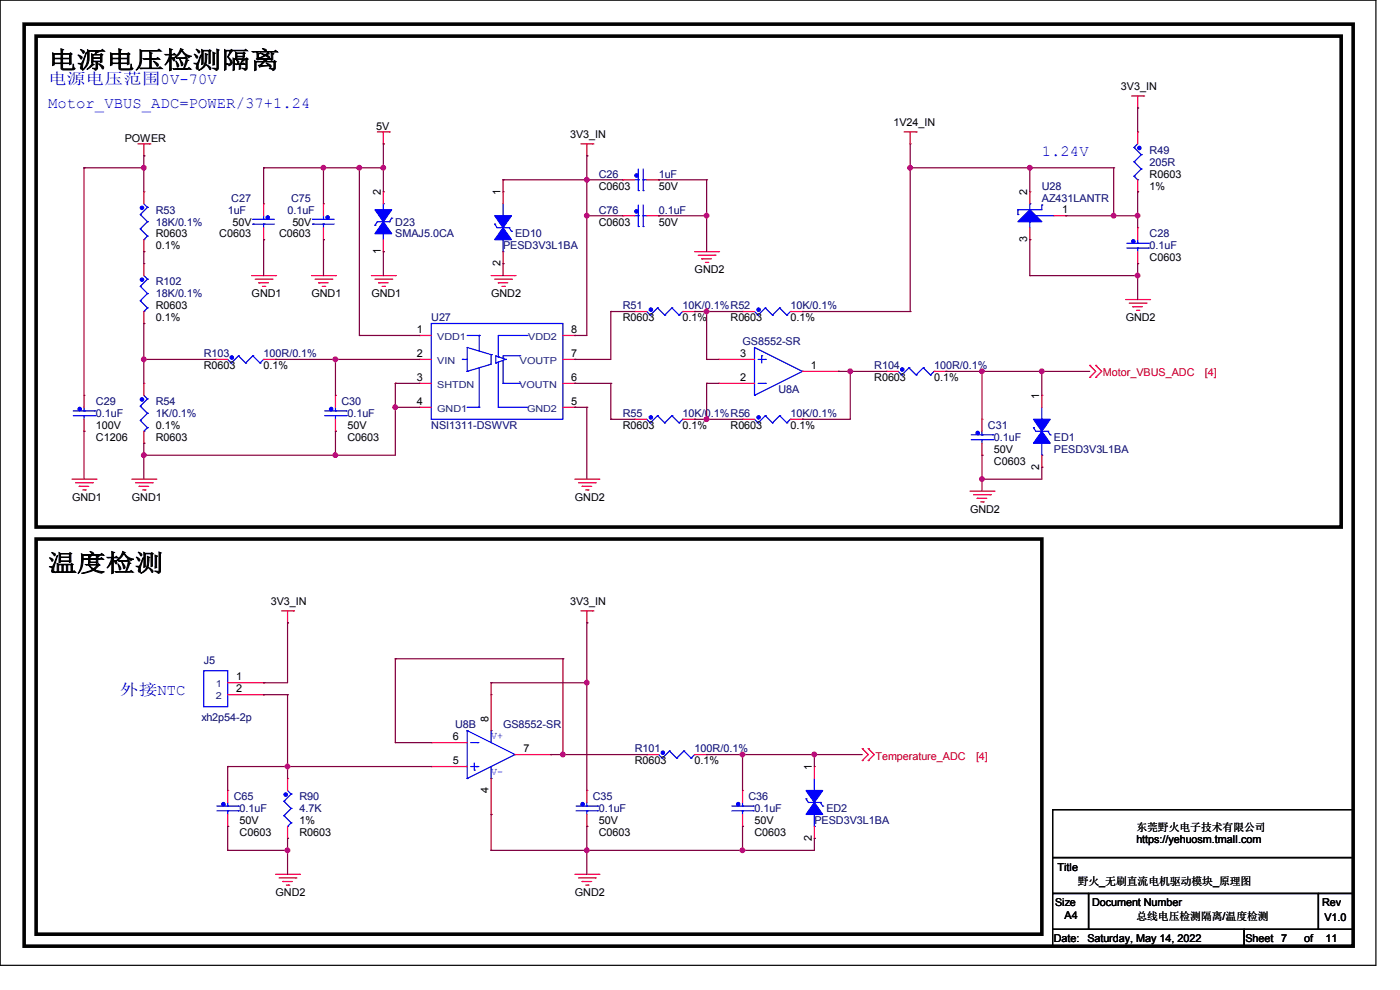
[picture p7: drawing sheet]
<svg xmlns="http://www.w3.org/2000/svg" width="297mm" height="210mm" viewBox="0 0 297 210" stroke-linecap="round" stroke-linejoin="round" font-family="sans-serif">
<path d="M0 0h291.9v204.8h-291.9zM223.3 171.7h63.8v10.2h-63.8zM223.3 181.9h63.8v7.6h-63.8zM223.3 189.5h7.6v7.6h-7.6zM223.3 197.1h40.6v3.6h-40.6zM230.9 189.5h48.8v7.6h-48.8zM263.9 197.1h23.2v3.6h-23.2zM279.7 189.5h7.4v7.6h-7.4z" fill="none" stroke="#000" stroke-width=".25"/>
<path d="M5.1 5.1h282v195.6h-282zM7.7 7.7h276.8v104.1h-276.8zM7.7 114.3h213.3v83.9h-213.3z" fill="none" stroke="#000" stroke-width=".76"/>
<g fill="none" stroke="#f00" stroke-width=".25">
<path d="M29.3 30.5h2.5M30.5 33.1h.1M30.5 30.5v2.6M31.8 30.5h.1M80.1 28h2.5M81.3 30.5h.1M81.3 28v2.5M82.6 28h.1M123.2 30.5h2.6M124.5 33.1h.1M124.5 30.5v2.6M125.8 30.5h.1"/>
<path d="M191.8 28h2.6M193.1 30.5h.1M193.1 28v2.5M194.4 28h.1M240.1 20.4h2.5M241.3 22.9h.1M241.3 20.4v2.5M242.6 20.4h.1M53.4 58.5h5.1M54.1 59.2h3.6M54.9 60h.1M54.9 60h2"/>
<path d="M57.7 59.2h.1M58.5 58.5h.1M66.1 58.5h5.1M66.8 59.2h3.6M67.6 60h.1M67.6 60h2M70.4 59.2h.1M71.2 58.5h.1M78.8 58.5h5.1M79.5 59.2h3.6M80.3 60h.1M80.3 60h2"/>
<path d="M83.1 59.2h.1M83.9 58.5h.1M104.2 58.5h5.1M104.9 59.2h3.6M105.7 60h.1M105.7 60h2M108.5 59.2h.1M109.3 58.5h.1M147.4 53.4h5M148.1 54.1h3.6M148.9 54.9h.1M148.9 54.9h2"/>
<path d="M149.6 55.7h.6M150.2 55.7h.1M151.7 54.1h.1M152.4 53.4h.1M55.7 60.7h.5M56.2 60.7h.1M68.4 60.7h.5M68.9 60.7h.1M81.1 60.7h.5M81.6 60.7h.1M88.9 71.2h.1M88.9 76.2h.1"/>
<path d="M88.9 71.2h2.6M88.9 76.2h2.6M106.5 60.7h.5M107 60.7h.1M119.4 71.2h2.6M119.4 76.2h2.6M122 76.2h.1M122 71.2h.1M231.2 77.5h.1M231.2 77.5l1.3 1.3-1.3 1.3M232.5 77.5h.1M232.5 77.5l1.2 1.3-1.2 1.3"/>
<path d="M238.8 63.5h5.1M239.6 64.3h3.5M240.3 65.1h.1M240.3 65.1h2.1M241.1 65.8h.5M241.6 65.8h.1M243.1 64.3h.1M243.9 63.5h.1M88.9 81.3h.1M88.9 86.4h.1M88.9 81.3h2.6M88.9 86.4h2.6"/>
<path d="M119.4 81.3h2.6M119.4 86.4h2.6M122 86.4h.1M122 81.3h.1M231.2 80.1h.1M232.5 80.1h.1M15.3 101.6h5.1M16 102.4h3.6M16.8 103.2h.1M16.8 103.2h2M17.6 103.9h.5M18.1 103.9h.1"/>
<path d="M19.6 102.4h.1M20.4 101.6h.1M28 101.6h5.1M28.7 102.4h3.6M29.5 103.2h.1M29.5 103.2h2M30.3 103.9h.5M30.8 103.9h.1M32.3 102.4h.1M33.1 101.6h.1M122 101.6h5M122.7 102.4h3.6"/>
<path d="M123.5 103.2h.1M123.5 103.2h2M124.2 103.9h.6M124.8 103.9h.1M126.3 102.4h.1M127 101.6h.1M205.8 104.2h5.1M206.5 104.9h3.6M207.3 105.7h.1M207.3 105.7h2M208.1 106.5h.5M208.6 106.5h.1"/>
<path d="M210.1 104.9h.1M210.9 104.2h.1M59.7 129.6h2.6M61 132.1h.1M61 129.6v2.5M62.3 129.6h.1M123.2 129.6h2.6M124.5 132.1h.1M124.5 129.6v2.5M125.8 129.6h.1M182.9 158.8h.1M182.9 158.8l1.3 1.3-1.3 1.2"/>
<path d="M184.2 158.8h.1M184.2 158.8l1.3 1.3-1.3 1.2M182.9 161.3h.1M184.2 161.3h.1M58.5 185.5h5M59.2 186.2h3.6M60 187h.1M60 187h2M60.7 187.7h.6M61.3 187.7h.1M62.8 186.2h.1M63.5 185.5h.1"/>
<path d="M122 185.5h5M122.7 186.2h3.6M123.5 187h.1M123.5 187h2M124.2 187.7h.6M124.8 187.7h.1M126.3 186.2h.1M127 185.5h.1"/>
</g>
<g fill="none" stroke="#00f" stroke-width=".25">
<path d="M91.5 68.6h27.9v20.3h-27.9zM98.1 76.2h.1M98.1 76.2h1M99.1 78.8h.1M99.1 71.2h2.5M101.6 71.2h.1M101.6 71.2v3.3M101.6 78v8.4M104.2 75.2h.1M104.2 75.2l-5.1-1.5v5.1M104.2 75.2v2.1l-5.1 1.5M105.2 77h.1"/>
<path d="M105.7 75.7h.1M105.7 76.8v9.6M106.7 76h.1M106.7 76.5v4.8M107.2 76.2h.1M107.2 76.2l-2-.7v1.5M107.2 76.2l-2 .8M110.3 75.5h.1M110.3 75.5h-3.6v.5M111.8 71.2h.1M111.8 71.2h-6.1v4.5M99.1 86.4h.1"/>
<path d="M99.1 86.4h2.5M101.6 86.4h.1M105.7 86.4h.1M105.7 86.4h6.1M106.7 81.3h.1M106.7 81.3h3.6M110.3 81.3h.1M111.8 86.4h.1M46 172h4.6M46 171h4.6M48.3 172h.1M48.3 172v.8"/>
<path d="M50.6 172h.1M50.6 171h.1"/>
</g>
<circle cx="47.4" cy="170.6" r=".36" fill="#00f"/>
<g fill="none" stroke="#00f" stroke-width=".25">
<path d="M48.3 171h.1M48.3 170.2v.8M171.5 170.2h2.5M172.8 167.7h.1M172.8 175.3h.1M172.8 165.1v2.6M172.8 172.8v2.5M174 170.2h.1"/>
<circle cx="47.4" cy="170.6" r=".36"/>
</g>
<path d="M48.3 167.7h.1M48.3 175.3h.1M48.3 167.7v2.5M48.3 172.8v2.5" fill="none" stroke="#f00" stroke-width=".25"/>
<path d="M171 167.7h3.5l-1.7 2.5z" fill-rule="evenodd" fill="#00f"/>
<path d="M171 167.7h3.5l-1.7 2.5zM171 169.5h.1M171 169.5l.5 .7M174 170.2l.5 .8M174.5 171h.1" fill="none" stroke="#00f" stroke-width=".25"/>
<path d="M172.8 170.2l1.7 2.6h-3.5z" fill-rule="evenodd" fill="#00f"/>
<g fill="none" stroke="#00f" stroke-width=".25">
<path d="M15.5 88.2h4.6M15.5 87.2h4.6M17.8 88.2h.1M17.8 88.2v.7M20.1 88.2h.1M20.1 87.2h.1M99.1 155h.1M99.1 155v10.1M99.1 155l10.2 5.1M99.9 157.5h1.5M101.4 157.5h.1M104.2 155h.1"/>
<path d="M104.2 155v2.5M99.1 165.1h.1M99.9 162.6h1.5M100.6 163.4h.1M100.6 161.8v1.6M101.1 162.6h.1M101.4 162.6h.1M104.2 165.1h.1M104.2 162.6v2.5M109.3 160.1h.1M109.3 160.1l-10.2 5M172.8 170.2l1.7 2.6h-3.5z"/>
</g>
<g fill="none" stroke="#f00" stroke-width=".25">
<path d="M91.5 157.5h.1M91.5 157.5h7.6M104.2 147.4h.1M104.2 147.4v7.6M91.5 162.6h.1M91.5 162.6h7.6M104.2 172.8h.1M104.2 165.1v7.7M109.3 160.1h7.6M116.9 160.1h.1M172.8 162.6h.1M172.8 177.8h.1"/>
<path d="M172.8 162.6v2.5M172.8 175.3v2.5"/>
</g>
<circle cx="16.9" cy="86.8" r=".36" fill="#00f"/>
<g fill="none" stroke="#00f" stroke-width=".25">
<path d="M17.8 87.2h.1M17.8 86.4v.8M142 159.3h.1M142 159.3l-1.5 1.5M142 159.3l1.6 1.5M145.1 159.3h.1M145.1 159.3l-1.5 1.5M145.1 159.3l1.5 1.5M139.7 160.1l.8 .7M140.5 160.8h.1M143.6 160.8h.1M146.6 160.8h.1"/>
<path d="M147.4 160.1h.1M147.4 160.1l-.8 .7"/>
<circle cx="16.9" cy="86.8" r=".36"/>
</g>
<path d="M17.8 83.9h.1M17.8 91.5h.1M17.8 83.9v2.5M17.8 88.9v2.6" fill="none" stroke="#f00" stroke-width=".25"/>
<circle cx="140.6" cy="159.7" r=".36" fill="#00f"/>
<g fill="none" stroke="#00f" stroke-width=".25">
<path d="M137.2 88.9l.8 .8M138 89.7h.1M139.5 88.2h.1M139.5 88.2l-1.5 1.5M139.5 88.2l1.5 1.5M141 89.7h.1M142.5 88.2h.1M142.5 88.2l-1.5 1.5M142.5 88.2l1.6 1.5M144.1 89.7h.1M144.8 88.9h.1M144.8 88.9l-.7 .8"/>
<circle cx="140.6" cy="159.7" r=".36"/>
</g>
<path d="M137.2 160.1h.1M137.2 160.1h2.5M147.4 160.1h2.5M149.9 160.1h.1" fill="none" stroke="#f00" stroke-width=".25"/>
<circle cx="138.1" cy="88.5" r=".36" fill="#00f"/>
<g fill="none" stroke="#00f" stroke-width=".25">
<path d="M160.1 66.1l.7 .7M160.8 66.8h.1M162.3 65.3h.1M162.3 65.3l-1.5 1.5M162.3 65.3l1.6 1.5M163.9 66.8h.1M165.4 65.3h.1M165.4 65.3l-1.5 1.5M165.4 65.3l1.5 1.5M166.9 66.8h.1M167.7 66.1h.1M167.7 66.1l-.8 .7"/>
<circle cx="138.1" cy="88.5" r=".36"/>
</g>
<path d="M134.7 88.9h.1M134.7 88.9h2.5M144.8 88.9h2.6M147.4 88.9h.1" fill="none" stroke="#f00" stroke-width=".25"/>
<circle cx="160.9" cy="65.7" r=".36" fill="#00f"/>
<g fill="none" stroke="#00f" stroke-width=".25">
<path d="M240.6 31.3h.1M240.6 34.3h.1M240.6 37.4h.1M240.6 31.3l1.5 1.5M240.6 34.3l1.5 1.6M240.6 37.4l.7 .7M241.3 38.1h.1M241.3 30.5l-.7 .8M242.1 32.8h.1M242.1 35.9h.1M242.1 32.8l-1.5 1.5M242.1 35.9l-1.5 1.5"/>
<circle cx="160.9" cy="65.7" r=".36"/>
</g>
<path d="M157.5 66.1h.1M157.5 66.1h2.6M167.7 66.1h2.5M170.2 66.1h.1" fill="none" stroke="#f00" stroke-width=".25"/>
<circle cx="241.7" cy="31.4" r=".36" fill="#00f"/>
<g fill="none" stroke="#00f" stroke-width=".25">
<path d="M68.9 88.2h4.5M68.9 87.2h4.5M71.2 88.2h.1M71.2 88.2v.7M73.4 88.2h.1M73.4 87.2h.1"/>
<circle cx="241.7" cy="31.4" r=".36"/>
</g>
<path d="M241.3 28h.1M241.3 28v2.5M241.3 38.1v2.6M241.3 40.7h.1" fill="none" stroke="#f00" stroke-width=".25"/>
<circle cx="70.3" cy="86.8" r=".36" fill="#00f"/>
<g fill="none" stroke="#00f" stroke-width=".25">
<path d="M135.4 35.9v4.5M136.4 38.1h.1M136.4 35.9v4.5M136.4 38.1h.8M135.4 40.4h.1M136.4 40.4h.1M71.2 87.2h.1M71.2 86.4v.8"/>
<circle cx="70.3" cy="86.8" r=".36"/>
</g>
<path d="M71.2 83.9h.1M71.2 91.5h.1M71.2 83.9v2.5M71.2 88.9v2.6" fill="none" stroke="#f00" stroke-width=".25"/>
<circle cx="135" cy="37.2" r=".36" fill="#00f"/>
<g fill="none" stroke="#00f" stroke-width=".25">
<path d="M134.7 38.1h.7M135.4 38.1h.1M53.6 47.5h.1M53.6 46.5h.1M53.6 47.5h4.6M53.6 46.5h4.6M55.9 47.5h.1M55.9 47.5v.8"/>
<circle cx="135" cy="37.2" r=".36"/>
</g>
<path d="M132.1 38.1h.1M132.1 38.1h2.6M137.2 38.1h2.5M139.7 38.1h.1" fill="none" stroke="#f00" stroke-width=".25"/>
<circle cx="56.8" cy="46.1" r=".36" fill="#00f"/>
<g fill="none" stroke="#00f" stroke-width=".25">
<path d="M55.9 46.5h.1M55.9 45.8v.7M80.1 47h2.5M81.3 43.2h.1M81.3 43.2v1.3M82.6 47h.1"/>
<circle cx="56.8" cy="46.1" r=".36"/>
</g>
<path d="M55.9 43.2h.1M55.9 50.8h.1M55.9 43.2v2.6M55.9 48.3v2.5" fill="none" stroke="#f00" stroke-width=".25"/>
<path d="M81.3 47l1.8 2.6h-3.6z" fill-rule="evenodd" fill="#00f"/>
<path d="M79.5 47.8h.1M80.1 47l-.6 .8M81.3 47l1.8 2.6h-3.6zM83.1 46.3h.1M83.1 46.3l-.5 .7" fill="none" stroke="#00f" stroke-width=".25"/>
<path d="M79.5 44.5h3.6l-1.8 2.5z" fill-rule="evenodd" fill="#00f"/>
<g fill="none" stroke="#00f" stroke-width=".25">
<path d="M79.5 44.5h3.6l-1.8 2.5zM81.3 49.6h.1M81.3 49.6v1.2M160.1 88.9l.7 .8M160.8 89.7h.1M162.3 88.2h.1M162.3 88.2l-1.5 1.5M162.3 88.2l1.6 1.5M163.9 89.7h.1M165.4 88.2h.1M165.4 88.2l-1.5 1.5M165.4 88.2l1.5 1.5"/>
<path d="M166.9 89.7h.1M167.7 88.9h.1M167.7 88.9l-.8 .8"/>
</g>
<path d="M81.3 53.4h.1M81.3 40.7h.1M81.3 40.7v2.5M81.3 50.8v2.6" fill="none" stroke="#f00" stroke-width=".25"/>
<circle cx="160.9" cy="88.5" r=".36" fill="#00f"/>
<g fill="none" stroke="#00f" stroke-width=".25">
<path d="M190.5 78.8l.8 .7M191.3 79.5h.1M192.8 78h.1M192.8 78l-1.5 1.5M192.8 78l1.6 1.5M194.4 79.5h.1M195.9 78h.1M195.9 78l-1.5 1.5M195.9 78l1.5 1.5M197.4 79.5h.1M198.2 78.8h.1M198.2 78.8l-.8 .7"/>
<circle cx="160.9" cy="88.5" r=".36"/>
</g>
<path d="M157.5 88.9h.1M157.5 88.9h2.6M167.7 88.9h2.5M170.2 88.9h.1" fill="none" stroke="#f00" stroke-width=".25"/>
<circle cx="191.4" cy="78.4" r=".36" fill="#00f"/>
<g fill="none" stroke="#00f" stroke-width=".25">
<path d="M29.8 45.5h.1M29.8 48.6h.1M29.8 45.5l1.5 1.5M29.8 48.6l1.5 1.5M30.5 50.8h.1M30.5 43.2l.8 .8M31.3 44h.1M31.3 47h.1M31.3 50.1h.1M31.3 44l-1.5 1.5M31.3 47l-1.5 1.6M31.3 50.1l-.8 .7"/>
<circle cx="191.4" cy="78.4" r=".36"/>
</g>
<path d="M188 78.8h.1M188 78.8h2.5M198.2 78.8h2.5M200.7 78.8h.1" fill="none" stroke="#f00" stroke-width=".25"/>
<circle cx="30.1" cy="44.1" r=".36" fill="#00f"/>
<g fill="none" stroke="#00f" stroke-width=".25">
<path d="M122.2 172h4.6M122.2 171h4.6M124.5 172h.1M124.5 172v.8M126.8 172h.1M126.8 171h.1"/>
<circle cx="30.1" cy="44.1" r=".36"/>
</g>
<path d="M30.5 40.7h.1M30.5 53.4h.1M30.5 40.7v2.5M30.5 50.8v2.6" fill="none" stroke="#f00" stroke-width=".25"/>
<circle cx="123.6" cy="170.6" r=".36" fill="#00f"/>
<g fill="none" stroke="#00f" stroke-width=".25">
<path d="M60.2 170h.1M60.2 173h.1M60.2 170l1.6 1.5M60.2 173l1.6 1.5M61 175.3h.1M61 167.7l.8 .7M61.8 168.4h.1M61.8 171.5h.1M61.8 174.5h.1M61.8 168.4l-1.6 1.6M61.8 171.5l-1.6 1.5M61.8 174.5l-.8 .8"/>
<path d="M124.5 171h.1M124.5 170.2v.8"/>
<circle cx="123.6" cy="170.6" r=".36"/>
</g>
<path d="M124.5 167.7h.1M124.5 175.3h.1M124.5 167.7v2.5M124.5 172.8v2.5" fill="none" stroke="#f00" stroke-width=".25"/>
<circle cx="60.6" cy="168.6" r=".36" fill="#00f"/>
<g fill="none" stroke="#00f" stroke-width=".25">
<path d="M105.5 48.3h2.5M106.7 45.8h.1M106.7 53.4h.1M106.7 43.2v2.6M106.7 50.8v2.6M108 48.3h.1"/>
<circle cx="60.6" cy="168.6" r=".36"/>
</g>
<path d="M61 165.1h.1M61 177.8h.1M61 165.1v2.6M61 175.3v2.5" fill="none" stroke="#f00" stroke-width=".25"/>
<path d="M104.9 45.8h3.6l-1.8 2.5z" fill-rule="evenodd" fill="#00f"/>
<path d="M104.9 45.8h3.6l-1.8 2.5zM104.9 47.5h.1M104.9 47.5l.6 .8M108 48.3l.5 .8M108.5 49.1h.1" fill="none" stroke="#00f" stroke-width=".25"/>
<path d="M106.7 48.3l1.8 2.5h-3.6z" fill-rule="evenodd" fill="#00f"/>
<g fill="none" stroke="#00f" stroke-width=".25">
<path d="M106.7 48.3l1.8 2.5h-3.6zM48.3 76.2l.8 .8M49.1 77h.1M50.6 75.5h.1M50.6 75.5l-1.5 1.5M50.6 75.5l1.5 1.5M52.1 77h.1M53.6 75.5h.1M53.6 75.5l-1.5 1.5M53.6 75.5l1.6 1.5M55.2 77h.1M55.9 76.2h.1"/>
<path d="M55.9 76.2l-.7 .8"/>
</g>
<path d="M106.7 40.7h.1M106.7 55.9h.1M106.7 40.7v2.5M106.7 53.4v2.5" fill="none" stroke="#f00" stroke-width=".25"/>
<circle cx="49.2" cy="75.8" r=".36" fill="#00f"/>
<g fill="none" stroke="#00f" stroke-width=".25">
<path d="M239.1 52.6h4.5M239.1 51.6h4.5M241.3 52.6h.1M241.3 52.6v.8M243.6 52.6h.1M243.6 51.6h.1M160.8 76.2h1.5M161.6 75.5h.1M161.6 75.5v1.5M162.3 76.2h.1M170.2 78.8h.1M170.2 78.8l-10.1 5.1"/>
<path d="M170.2 78.8l-10.1-5.1v10.2M160.1 83.9h.1M160.8 81.3h1.5M162.3 81.3h.1"/>
<circle cx="49.2" cy="75.8" r=".36"/>
</g>
<path d="M45.8 76.2h.1M45.8 76.2h2.5M55.9 76.2h2.6M58.5 76.2h.1M152.4 76.2h.1M152.4 76.2h7.7M170.2 78.8h7.6M177.8 78.8h.1M152.4 81.3h.1M152.4 81.3h7.7" fill="none" stroke="#f00" stroke-width=".25"/>
<circle cx="240.4" cy="51.2" r=".36" fill="#00f"/>
<g fill="none" stroke="#00f" stroke-width=".25">
<path d="M241.3 51.6h.1M241.3 50.8v.8"/>
<circle cx="240.4" cy="51.2" r=".36"/>
</g>
<path d="M241.3 48.3h.1M241.3 55.9h.1M241.3 48.3v2.5M241.3 53.4v2.5" fill="none" stroke="#f00" stroke-width=".25"/>
<path d="M215.9 47l2.6-2.5 2.5 2.5z" fill="#00f"/>
<g fill="none" stroke="#00f" stroke-width=".25">
<path d="M66.3 47.5h.1M66.3 46.5h.1M66.3 47.5h4.6M66.3 46.5h4.6M68.6 47.5h.1M68.6 47.5v.8M215.9 47l2.6-2.5 2.5 2.5zM215.9 44.5h.1M215.9 45.5h.1M215.9 44.5v1M218.5 47h.1M218.5 43.2h.1"/>
<path d="M218.5 43.2v1.3M218.5 47v1.3M219.8 45.8h.1M219.8 45.8h3.8M221 43.5h.1M221 43.5v1h-5.1M43.2 142.3h5.1v7.6h-5.1z"/>
</g>
<path d="M218.5 40.7h.1M218.5 50.8h.1M218.5 40.7v2.5M218.5 48.3v2.5M223.6 45.8h2.5M226.1 45.8h.1M48.3 144.8h7.6M48.3 147.4h7.6M55.9 144.8h.1M55.9 147.4h.1" fill="none" stroke="#f00" stroke-width=".25"/>
<circle cx="69.5" cy="46.1" r=".36" fill="#00f"/>
<g fill="none" stroke="#00f" stroke-width=".25">
<path d="M68.6 46.5h.1M68.6 45.8v.7M29.8 86.1h.1M29.8 89.2h.1M29.8 86.1l1.5 1.6M29.8 89.2l1.5 1.5M30.5 91.5h.1M30.5 83.9l.8 .7M31.3 84.6h.1M31.3 87.7h.1M31.3 90.7h.1M31.3 84.6l-1.5 1.5"/>
<path d="M31.3 87.7l-1.5 1.5M31.3 90.7l-.8 .8"/>
<circle cx="69.5" cy="46.1" r=".36"/>
</g>
<path d="M68.6 43.2h.1M68.6 50.8h.1M68.6 43.2v2.6M68.6 48.3v2.5" fill="none" stroke="#f00" stroke-width=".25"/>
<circle cx="30.1" cy="84.7" r=".36" fill="#00f"/>
<g fill="none" stroke="#00f" stroke-width=".25">
<path d="M135.4 48h.1M135.4 43.5v4.5M136.4 48h.1M136.4 45.8h.1M136.4 43.5v4.5M136.4 45.8h.8"/>
<circle cx="30.1" cy="84.7" r=".36"/>
</g>
<path d="M30.5 81.3h.1M30.5 94h.1M30.5 81.3v2.6M30.5 91.5v2.5" fill="none" stroke="#f00" stroke-width=".25"/>
<circle cx="135" cy="44.9" r=".36" fill="#00f"/>
<g fill="none" stroke="#00f" stroke-width=".25">
<path d="M134.7 45.8h.7M135.4 45.8h.1M219.8 91.5h2.5M221 88.9h.1M221 96.6h.1M221 86.4v2.5M221 94v2.6M222.3 91.5h.1"/>
<circle cx="135" cy="44.9" r=".36"/>
</g>
<path d="M132.1 45.8h.1M132.1 45.8h2.6M137.2 45.8h2.5M139.7 45.8h.1" fill="none" stroke="#f00" stroke-width=".25"/>
<path d="M219.2 88.9h3.6l-1.8 2.6z" fill-rule="evenodd" fill="#00f"/>
<path d="M219.2 88.9h3.6l-1.8 2.6zM219.2 90.7h.1M219.2 90.7l.6 .8M222.3 91.5l.5 .7M222.8 92.2h.1" fill="none" stroke="#00f" stroke-width=".25"/>
<path d="M221 91.5l1.8 2.5h-3.6z" fill-rule="evenodd" fill="#00f"/>
<g fill="none" stroke="#00f" stroke-width=".25">
<path d="M30.5 58.5l.8 .7M31.3 59.2h.1M31.3 59.2l-1.5 1.5M29.8 60.7h.1M29.8 63.8h.1M29.8 60.7l1.5 1.6M29.8 63.8l1.5 1.5M30.5 66.1h.1M31.3 62.3h.1M31.3 65.3h.1M31.3 62.3l-1.5 1.5M31.3 65.3l-.8 .8"/>
<path d="M221 91.5l1.8 2.5h-3.6z"/>
</g>
<path d="M221 83.9h.1M221 99.1h.1M221 83.9v2.5M221 96.6v2.5" fill="none" stroke="#f00" stroke-width=".25"/>
<circle cx="30.1" cy="59.3" r=".36" fill="#00f"/>
<g fill="none" stroke="#00f" stroke-width=".25">
<path d="M137.2 66.1l.8 .7M138 66.8h.1M139.5 65.3h.1M139.5 65.3l-1.5 1.5M139.5 65.3l1.5 1.5M141 66.8h.1M142.5 65.3h.1M142.5 65.3l-1.5 1.5M142.5 65.3l1.6 1.5M144.1 66.8h.1M144.8 66.1h.1M144.8 66.1l-.7 .7"/>
<circle cx="30.1" cy="59.3" r=".36"/>
</g>
<path d="M30.5 55.9h.1M30.5 55.9v2.6M30.5 68.6h.1M30.5 66.1v2.5" fill="none" stroke="#f00" stroke-width=".25"/>
<circle cx="138.1" cy="65.7" r=".36" fill="#00f"/>
<g fill="none" stroke="#00f" stroke-width=".25">
<path d="M206 93.3h4.6M206 92.2h4.6M208.3 93.3h.1M208.3 93.3v.7M210.6 93.3h.1M210.6 92.2h.1"/>
<circle cx="138.1" cy="65.7" r=".36"/>
</g>
<path d="M134.7 66.1h.1M134.7 66.1h2.5M144.8 66.1h2.6M147.4 66.1h.1" fill="none" stroke="#f00" stroke-width=".25"/>
<circle cx="207.4" cy="91.8" r=".36" fill="#00f"/>
<g fill="none" stroke="#00f" stroke-width=".25">
<path d="M208.3 92.2h.1M208.3 91.5v.7M155.2 172h4.6M155.2 171h4.6M157.5 172h.1M157.5 172v.8M159.8 172h.1M159.8 171h.1"/>
<circle cx="207.4" cy="91.8" r=".36"/>
</g>
<path d="M208.3 88.9h.1M208.3 96.6h.1M208.3 88.9v2.6M208.3 94v2.6" fill="none" stroke="#f00" stroke-width=".25"/>
<circle cx="156.6" cy="170.6" r=".36" fill="#00f"/>
<g fill="none" stroke="#00f" stroke-width=".25">
<path d="M157.5 171h.1M157.5 170.2v.8"/>
<circle cx="156.6" cy="170.6" r=".36"/>
</g>
<path d="M157.5 167.7h.1M157.5 175.3h.1M157.5 167.7v2.5M157.5 172.8v2.5" fill="none" stroke="#f00" stroke-width=".25"/>
<path d="M30.5 94h.1M30.5 96.6h.1M30.5 94v2.6M71.2 91.5h.1M71.2 91.5v5.1h-40.7" fill="none" stroke="#800040" stroke-width=".25"/>
<circle cx="30.5" cy="96.5" r=".49" fill="#f0f"/>
<circle cx="30.5" cy="96.5" r=".49" fill="none" stroke="#f0f" stroke-width=".25"/>
<path d="M71.2 76.2h.1M71.2 76.2v7.7M71.2 76.2h17.7M17.8 91.5h.1M17.8 91.5v10.1M30.5 96.6h.1M30.5 96.6v5" fill="none" stroke="#800040" stroke-width=".25"/>
<circle cx="71.1" cy="76.2" r=".49" fill="#f0f"/>
<circle cx="71.1" cy="76.2" r=".49" fill="none" stroke="#f0f" stroke-width=".25"/>
<path d="M71.2 96.6h.1M71.2 96.6h12.7M83.9 81.3h.1M83.9 81.3h5M83.9 81.3v5.1" fill="none" stroke="#800040" stroke-width=".25"/>
<circle cx="71.1" cy="96.5" r=".49" fill="#f0f"/>
<circle cx="71.1" cy="96.5" r=".49" fill="none" stroke="#f0f" stroke-width=".25"/>
<path d="M83.9 86.4h.1M83.9 86.4h5M83.9 86.4v10.2" fill="none" stroke="#800040" stroke-width=".25"/>
<circle cx="83.8" cy="86.4" r=".49" fill="#f0f"/>
<circle cx="83.8" cy="86.4" r=".49" fill="none" stroke="#f0f" stroke-width=".25"/>
<path d="M55.9 35.6h.1M55.9 35.6v7.6M55.9 35.6h12.7M76.2 35.6h.1M76.2 35.6v35.6M81.3 30.5h.1M81.3 30.5v5.1M55.9 50.8h.1M55.9 50.8v7.7M76.2 71.2h.1M76.2 71.2h12.7" fill="none" stroke="#800040" stroke-width=".25"/>
<circle cx="76.2" cy="35.6" r=".49" fill="#f0f"/>
<circle cx="76.2" cy="35.6" r=".49" fill="none" stroke="#f0f" stroke-width=".25"/>
<g fill="none" stroke="#800040" stroke-width=".25">
<path d="M177.8 78.8h.1M177.8 78.8h2.6M180.4 78.8h.1M180.4 78.8v10.1h-10.2M208.3 78.8h.1M208.3 78.8v10.1M149.9 88.9h.1M149.9 81.3h.1M149.9 88.9h7.6M149.9 81.3v7.6M149.9 81.3h2.5M170.2 88.9h.1"/>
<path d="M208.3 96.6h.1M208.3 96.6v5"/>
</g>
<circle cx="208.3" cy="78.8" r=".49" fill="#f0f"/>
<circle cx="208.3" cy="78.8" r=".49" fill="none" stroke="#f0f" stroke-width=".25"/>
<path d="M147.4 66.1h.1M147.4 66.1h2.5M149.9 66.1h.1M149.9 66.1v10.1" fill="none" stroke="#800040" stroke-width=".25"/>
<circle cx="149.9" cy="66.1" r=".49" fill="#f0f"/>
<circle cx="149.9" cy="66.1" r=".49" fill="none" stroke="#f0f" stroke-width=".25"/>
<path d="M149.9 66.1h.1M149.9 76.2h.1M149.9 66.1h7.6M149.9 76.2h2.5M147.4 88.9h.1M147.4 88.9h2.5" fill="none" stroke="#800040" stroke-width=".25"/>
<circle cx="149.9" cy="88.9" r=".49" fill="#f0f"/>
<circle cx="149.9" cy="88.9" r=".49" fill="none" stroke="#f0f" stroke-width=".25"/>
<g fill="none" stroke="#800040" stroke-width=".25">
<path d="M124.5 33.1h.1M124.5 33.1v5M122 76.2h.1M122 71.2h.1M122 71.2h2.5M129.6 66.1h.1M129.6 66.1h5.1M129.6 66.1v10.1h-7.6M122 81.3h.1M122 86.4h.1M122 81.3h7.6M122 86.4h2.5"/>
<path d="M124.5 86.4h.1M124.5 86.4v15.2M129.6 81.3h.1M129.6 88.9h.1M129.6 81.3v7.6M129.6 88.9h5.1M221 99.1h.1M221 99.1v2.5h-12.7M208.3 101.6h.1"/>
</g>
<circle cx="208.3" cy="101.6" r=".49" fill="#f0f"/>
<circle cx="208.3" cy="101.6" r=".49" fill="none" stroke="#f0f" stroke-width=".25"/>
<path d="M208.3 78.8h.1M208.3 78.8h22.9M221 78.8h.1M221 78.8v5.1M208.3 101.6h.1M208.3 101.6v2.6" fill="none" stroke="#800040" stroke-width=".25"/>
<circle cx="221" cy="78.8" r=".49" fill="#f0f"/>
<circle cx="221" cy="78.8" r=".49" fill="none" stroke="#f0f" stroke-width=".25"/>
<g fill="none" stroke="#800040" stroke-width=".25">
<path d="M124.5 38.1h.1M124.5 38.1h7.6M124.5 38.1v7.7M139.7 38.1h.1M139.7 38.1h10.2M149.9 38.1h.1M149.9 38.1v7.7M83.9 139.7h.1M83.9 139.7h35.5M119.4 139.7h.1M119.4 139.7v20.4h-2.5M83.9 157.5h.1"/>
<path d="M83.9 157.5h7.6M104.2 172.8h.1M104.2 172.8v7.6M116.9 160.1h.1M124.5 175.3h.1M124.5 175.3v5.1"/>
</g>
<circle cx="119.4" cy="160" r=".49" fill="#f0f"/>
<circle cx="119.4" cy="160" r=".49" fill="none" stroke="#f0f" stroke-width=".25"/>
<path d="M83.9 139.7h.1M83.9 139.7v17.8M124.5 144.8h.1M124.5 144.8v22.9" fill="none" stroke="#800040" stroke-width=".25"/>
<circle cx="124.5" cy="144.8" r=".49" fill="#f0f"/>
<circle cx="124.5" cy="144.8" r=".49" fill="none" stroke="#f0f" stroke-width=".25"/>
<path d="M124.5 132.1h.1M124.5 132.1v12.7h-20.3M104.2 144.8h.1M104.2 144.8v2.6M157.5 160.1h.1M157.5 160.1v7.6M104.2 180.4h.1M104.2 180.4h20.3M124.5 180.4h.1M124.5 180.4v5.1" fill="none" stroke="#800040" stroke-width=".25"/>
<circle cx="157.5" cy="160" r=".49" fill="#f0f"/>
<circle cx="157.5" cy="160" r=".49" fill="none" stroke="#f0f" stroke-width=".25"/>
<path d="M157.5 160.1h.1M157.5 175.3h.1M157.5 160.1h15.3M157.5 175.3v5.1h-33M124.5 180.4h.1" fill="none" stroke="#800040" stroke-width=".25"/>
<circle cx="157.5" cy="180.4" r=".49" fill="#f0f"/>
<circle cx="157.5" cy="180.4" r=".49" fill="none" stroke="#f0f" stroke-width=".25"/>
<circle cx="124.5" cy="180.4" r=".49" fill="#f0f"/>
<circle cx="124.5" cy="180.4" r=".49" fill="none" stroke="#f0f" stroke-width=".25"/>
<path d="M172.8 160.1h.1M172.8 160.1v2.5" fill="none" stroke="#800040" stroke-width=".25"/>
<circle cx="172.7" cy="160" r=".49" fill="#f0f"/>
<circle cx="172.7" cy="160" r=".49" fill="none" stroke="#f0f" stroke-width=".25"/>
<g fill="none" stroke="#800040" stroke-width=".25">
<path d="M61 132.1h.1M61 132.1v12.7M61 147.4h.1M61 147.4v17.7M48.3 162.6h.1M48.3 175.3h.1M48.3 162.6v5.1M48.3 175.3v5.1M48.3 162.6h12.7M61 162.6h.1M61 177.8h.1M61 177.8v7.7"/>
<path d="M172.8 160.1h.1M172.8 177.8h.1M172.8 160.1h10.1M172.8 177.8v2.6h-15.3M48.3 180.4h.1M48.3 180.4h12.7M61 180.4h.1M157.5 180.4h.1"/>
</g>
<circle cx="61" cy="180.4" r=".49" fill="#f0f"/>
<circle cx="61" cy="180.4" r=".49" fill="none" stroke="#f0f" stroke-width=".25"/>
<path d="M61 162.6h.1M61 162.6h30.5" fill="none" stroke="#800040" stroke-width=".25"/>
<circle cx="61" cy="162.6" r=".49" fill="#f0f"/>
<circle cx="61" cy="162.6" r=".49" fill="none" stroke="#f0f" stroke-width=".25"/>
<path d="M106.7 38.1h.1M106.7 38.1h17.8" fill="none" stroke="#800040" stroke-width=".25"/>
<circle cx="124.5" cy="38.1" r=".49" fill="#f0f"/>
<circle cx="124.5" cy="38.1" r=".49" fill="none" stroke="#f0f" stroke-width=".25"/>
<g fill="none" stroke="#800040" stroke-width=".25">
<path d="M30.5 33.1h.1M30.5 33.1v2.5M106.7 38.1h.1M106.7 38.1v2.6M193.1 35.6h.1M193.1 30.5v5.1M30.5 53.4h.1M30.5 53.4v2.5M106.7 55.9h.1M106.7 55.9v2.6M170.2 66.1h.1M170.2 66.1h22.9"/>
<path d="M55.9 144.8h.1M55.9 147.4h.1M55.9 144.8h5.1M55.9 147.4h5.1M119.4 160.1h17.8M137.2 160.1h.1M149.9 160.1h.1M149.9 160.1h7.6"/>
</g>
<circle cx="30.5" cy="35.6" r=".49" fill="#f0f"/>
<circle cx="30.5" cy="35.6" r=".49" fill="none" stroke="#f0f" stroke-width=".25"/>
<path d="M17.8 35.6h.1M17.8 35.6h12.7M17.8 35.6v48.3M30.5 35.6h.1M30.5 35.6v5.1M30.5 68.6h.1M30.5 76.2h.1M30.5 68.6v7.6M30.5 76.2h15.3" fill="none" stroke="#800040" stroke-width=".25"/>
<circle cx="30.5" cy="76.2" r=".49" fill="#f0f"/>
<circle cx="30.5" cy="76.2" r=".49" fill="none" stroke="#f0f" stroke-width=".25"/>
<path d="M68.6 35.6h.1M68.6 35.6v7.6M68.6 35.6h7.6M30.5 76.2h.1M30.5 76.2v5.1M58.5 76.2h.1M58.5 76.2h12.7" fill="none" stroke="#800040" stroke-width=".25"/>
<circle cx="68.6" cy="35.6" r=".49" fill="#f0f"/>
<circle cx="68.6" cy="35.6" r=".49" fill="none" stroke="#f0f" stroke-width=".25"/>
<path d="M68.6 50.8h.1M68.6 50.8v7.7M124.5 45.8h.1M124.5 45.8h7.6M124.5 45.8v25.4" fill="none" stroke="#800040" stroke-width=".25"/>
<circle cx="124.5" cy="45.7" r=".49" fill="#f0f"/>
<circle cx="124.5" cy="45.7" r=".49" fill="none" stroke="#f0f" stroke-width=".25"/>
<path d="M139.7 45.8h.1M139.7 45.8h10.2" fill="none" stroke="#800040" stroke-width=".25"/>
<circle cx="149.9" cy="45.7" r=".49" fill="#f0f"/>
<circle cx="149.9" cy="45.7" r=".49" fill="none" stroke="#f0f" stroke-width=".25"/>
<path d="M149.9 45.8h.1M149.9 45.8v7.6M180.4 78.8h.1M180.4 78.8h7.6" fill="none" stroke="#800040" stroke-width=".25"/>
<circle cx="180.4" cy="78.8" r=".49" fill="#f0f"/>
<circle cx="180.4" cy="78.8" r=".49" fill="none" stroke="#f0f" stroke-width=".25"/>
<path d="M226.1 45.8h.1M226.1 45.8h10.2M241.3 55.9h.1M241.3 45.8h.1M241.3 45.8v2.5M241.3 55.9v2.6M200.7 78.8h.1M200.7 78.8h7.6" fill="none" stroke="#800040" stroke-width=".25"/>
<circle cx="241.3" cy="45.7" r=".49" fill="#f0f"/>
<circle cx="241.3" cy="45.7" r=".49" fill="none" stroke="#f0f" stroke-width=".25"/>
<path d="M218.5 50.8h.1M218.5 58.5h.1M218.5 50.8v7.7M218.5 58.5h22.8" fill="none" stroke="#800040" stroke-width=".25"/>
<circle cx="241.3" cy="58.4" r=".49" fill="#f0f"/>
<circle cx="241.3" cy="58.4" r=".49" fill="none" stroke="#f0f" stroke-width=".25"/>
<path d="M193.1 35.6h.1M193.1 35.6h43.2M218.5 35.6h.1M218.5 35.6v5.1M241.3 58.5h.1M241.3 40.7h.1M241.3 40.7v5.1M241.3 58.5v5" fill="none" stroke="#800040" stroke-width=".25"/>
<circle cx="218.5" cy="35.6" r=".49" fill="#f0f"/>
<circle cx="218.5" cy="35.6" r=".49" fill="none" stroke="#f0f" stroke-width=".25"/>
<path d="M236.3 35.6h.1M236.3 35.6v10.2" fill="none" stroke="#800040" stroke-width=".25"/>
<circle cx="236.2" cy="45.7" r=".49" fill="#f0f"/>
<circle cx="236.2" cy="45.7" r=".49" fill="none" stroke="#f0f" stroke-width=".25"/>
<path d="M193.1 35.6v30.5M241.3 22.9h.1M241.3 22.9v5.1M236.3 45.8h.1M236.3 45.8h5M193.1 66.1h.1" fill="none" stroke="#800040" stroke-width=".25"/>
<circle cx="193.1" cy="35.6" r=".49" fill="#f0f"/>
<circle cx="193.1" cy="35.6" r=".49" fill="none" stroke="#f0f" stroke-width=".25"/>
<path d="M81.3 35.6h.1M81.3 35.6v5.1" fill="none" stroke="#800040" stroke-width=".25"/>
<circle cx="81.3" cy="35.6" r=".49" fill="#f0f"/>
<circle cx="81.3" cy="35.6" r=".49" fill="none" stroke="#f0f" stroke-width=".25"/>
<path d="M76.2 35.6h.1M76.2 35.6h5.1M81.3 53.4h.1M81.3 53.4v5.1" fill="none" stroke="#800040" stroke-width=".25"/>
<circle cx="30.5" cy="96.5" r=".49" fill="#f0f"/>
<circle cx="30.5" cy="96.5" r=".49" fill="none" stroke="#f0f" stroke-width=".25"/>
<circle cx="71.1" cy="76.2" r=".49" fill="#f0f"/>
<circle cx="71.1" cy="76.2" r=".49" fill="none" stroke="#f0f" stroke-width=".25"/>
<circle cx="71.1" cy="96.5" r=".49" fill="#f0f"/>
<circle cx="71.1" cy="96.5" r=".49" fill="none" stroke="#f0f" stroke-width=".25"/>
<circle cx="83.8" cy="86.4" r=".49" fill="#f0f"/>
<circle cx="83.8" cy="86.4" r=".49" fill="none" stroke="#f0f" stroke-width=".25"/>
<circle cx="76.2" cy="35.6" r=".49" fill="#f0f"/>
<circle cx="76.2" cy="35.6" r=".49" fill="none" stroke="#f0f" stroke-width=".25"/>
<circle cx="208.3" cy="78.8" r=".49" fill="#f0f"/>
<circle cx="208.3" cy="78.8" r=".49" fill="none" stroke="#f0f" stroke-width=".25"/>
<circle cx="149.9" cy="66.1" r=".49" fill="#f0f"/>
<circle cx="149.9" cy="66.1" r=".49" fill="none" stroke="#f0f" stroke-width=".25"/>
<circle cx="149.9" cy="88.9" r=".49" fill="#f0f"/>
<circle cx="149.9" cy="88.9" r=".49" fill="none" stroke="#f0f" stroke-width=".25"/>
<circle cx="208.3" cy="101.6" r=".49" fill="#f0f"/>
<circle cx="208.3" cy="101.6" r=".49" fill="none" stroke="#f0f" stroke-width=".25"/>
<circle cx="221" cy="78.8" r=".49" fill="#f0f"/>
<circle cx="221" cy="78.8" r=".49" fill="none" stroke="#f0f" stroke-width=".25"/>
<circle cx="119.4" cy="160" r=".49" fill="#f0f"/>
<circle cx="119.4" cy="160" r=".49" fill="none" stroke="#f0f" stroke-width=".25"/>
<circle cx="124.5" cy="144.8" r=".49" fill="#f0f"/>
<circle cx="124.5" cy="144.8" r=".49" fill="none" stroke="#f0f" stroke-width=".25"/>
<circle cx="157.5" cy="160" r=".49" fill="#f0f"/>
<circle cx="157.5" cy="160" r=".49" fill="none" stroke="#f0f" stroke-width=".25"/>
<circle cx="157.5" cy="180.4" r=".49" fill="#f0f"/>
<circle cx="157.5" cy="180.4" r=".49" fill="none" stroke="#f0f" stroke-width=".25"/>
<circle cx="124.5" cy="180.4" r=".49" fill="#f0f"/>
<circle cx="124.5" cy="180.4" r=".49" fill="none" stroke="#f0f" stroke-width=".25"/>
<circle cx="172.7" cy="160" r=".49" fill="#f0f"/>
<circle cx="172.7" cy="160" r=".49" fill="none" stroke="#f0f" stroke-width=".25"/>
<circle cx="61" cy="180.4" r=".49" fill="#f0f"/>
<circle cx="61" cy="180.4" r=".49" fill="none" stroke="#f0f" stroke-width=".25"/>
<circle cx="61" cy="162.6" r=".49" fill="#f0f"/>
<circle cx="61" cy="162.6" r=".49" fill="none" stroke="#f0f" stroke-width=".25"/>
<circle cx="124.5" cy="38.1" r=".49" fill="#f0f"/>
<circle cx="124.5" cy="38.1" r=".49" fill="none" stroke="#f0f" stroke-width=".25"/>
<circle cx="30.5" cy="35.6" r=".49" fill="#f0f"/>
<circle cx="30.5" cy="35.6" r=".49" fill="none" stroke="#f0f" stroke-width=".25"/>
<circle cx="30.5" cy="76.2" r=".49" fill="#f0f"/>
<circle cx="30.5" cy="76.2" r=".49" fill="none" stroke="#f0f" stroke-width=".25"/>
<circle cx="68.6" cy="35.6" r=".49" fill="#f0f"/>
<circle cx="68.6" cy="35.6" r=".49" fill="none" stroke="#f0f" stroke-width=".25"/>
<circle cx="124.5" cy="45.7" r=".49" fill="#f0f"/>
<circle cx="124.5" cy="45.7" r=".49" fill="none" stroke="#f0f" stroke-width=".25"/>
<circle cx="149.9" cy="45.7" r=".49" fill="#f0f"/>
<circle cx="149.9" cy="45.7" r=".49" fill="none" stroke="#f0f" stroke-width=".25"/>
<circle cx="180.4" cy="78.8" r=".49" fill="#f0f"/>
<circle cx="180.4" cy="78.8" r=".49" fill="none" stroke="#f0f" stroke-width=".25"/>
<circle cx="241.3" cy="45.7" r=".49" fill="#f0f"/>
<circle cx="241.3" cy="45.7" r=".49" fill="none" stroke="#f0f" stroke-width=".25"/>
<circle cx="241.3" cy="58.4" r=".49" fill="#f0f"/>
<circle cx="241.3" cy="58.4" r=".49" fill="none" stroke="#f0f" stroke-width=".25"/>
<circle cx="218.5" cy="35.6" r=".49" fill="#f0f"/>
<circle cx="218.5" cy="35.6" r=".49" fill="none" stroke="#f0f" stroke-width=".25"/>
<circle cx="236.2" cy="45.7" r=".49" fill="#f0f"/>
<circle cx="236.2" cy="45.7" r=".49" fill="none" stroke="#f0f" stroke-width=".25"/>
<circle cx="193.1" cy="35.6" r=".49" fill="#f0f"/>
<circle cx="193.1" cy="35.6" r=".49" fill="none" stroke="#f0f" stroke-width=".25"/>
<circle cx="81.3" cy="35.6" r=".49" fill="#f0f"/>
<circle cx="81.3" cy="35.6" r=".49" fill="none" stroke="#f0f" stroke-width=".25"/>
<g font-size="5.1">
<text x="10.2" y="14.5">电源电压检测隔离</text>
<text x="10.2" y="121.2">温度检测</text>
</g>
<g font-size="3.3" fill="#00f">
<text x="10.2" y="17.9">电源电压范围0V-70V</text>
<text x="10.2" y="23">Motor_VBUS_ADC=POWER/37+1.24</text>
<text x="221" y="33.1">1.24V</text>
<text x="25.4" y="147.4">外接NTC</text>
</g>
<g font-size="2.3">
<text x="237.8" y="19.1">3V3_IN</text>
<text x="79.8" y="27.5">5V</text>
<text x="120.9" y="29.3">3V3_IN</text>
<text x="189.5" y="26.8">1V24_IN</text>
<text x="26.5" y="30.1">POWER</text>
<text x="80.8" y="41.4" transform="rotate(-90 80.8 41.4)">2</text>
<text x="106.2" y="41.4" transform="rotate(-90 106.2 41.4)">1</text>
<text x="127" y="40.2">C0603</text>
<text x="139.7" y="40.2">50V</text>
<text x="217.9" y="41.4" transform="rotate(-90 217.9 41.4)">2</text>
<text x="243.9" y="37.7">R0603</text>
<text x="243.9" y="40.2">1%</text>
<text x="49.3" y="47.8">50V</text>
<text x="62" y="47.8">50V</text>
<text x="127" y="47.8">C0603</text>
<text x="139.7" y="47.8">50V</text>
<text x="225.3" y="45.2">1</text>
<text x="33.1" y="50.4">R0603</text>
<text x="33.1" y="52.9">0.1%</text>
<text x="46.5" y="50.4">C0603</text>
<text x="59.2" y="50.4">C0603</text>
<text x="80.8" y="53.9" transform="rotate(-90 80.8 53.9)">1</text>
<text x="217.9" y="51.4" transform="rotate(-90 217.9 51.4)">3</text>
<text x="106.2" y="56.4" transform="rotate(-90 106.2 56.4)">2</text>
<text x="147.4" y="58">GND2</text>
<text x="243.9" y="55.5">C0603</text>
<text x="33.1" y="65.6">R0603</text>
<text x="53.4" y="63.1">GND1</text>
<text x="66.1" y="63.1">GND1</text>
<text x="78.8" y="63.1">GND1</text>
<text x="104.2" y="63.1">GND2</text>
<text x="33.1" y="68.2">0.1%</text>
<text x="88.4" y="70.6">1</text>
<text x="121.2" y="70.6">8</text>
<text x="132.1" y="68.2">R0603</text>
<text x="144.8" y="68.2">0.1%</text>
<text x="155" y="68.2">R0603</text>
<text x="167.7" y="68.2">0.1%</text>
<text x="238.8" y="68.2">GND2</text>
<text x="88.4" y="75.7">2</text>
<text x="121.2" y="75.7">7</text>
<text x="157" y="75.7">3</text>
<text x="43.2" y="78.3">R0603</text>
<text x="55.9" y="78.3">0.1%</text>
<text x="88.4" y="80.8">3</text>
<text x="121.2" y="80.8">6</text>
<text x="157" y="80.8">2</text>
<text x="172" y="78.2">1</text>
<text x="185.5" y="80.9">R0603</text>
<text x="198.2" y="80.9">0.1%</text>
<text x="88.4" y="85.9">4</text>
<text x="121.2" y="85.9">5</text>
<text x="220.5" y="84.6" transform="rotate(-90 220.5 84.6)">1</text>
<text x="20.4" y="91">100V</text>
<text x="20.4" y="93.6">C1206</text>
<text x="33.1" y="93.6">R0603</text>
<text x="33.1" y="91">0.1%</text>
<text x="73.7" y="91">50V</text>
<text x="73.7" y="93.6">C0603</text>
<text x="132.1" y="91">R0603</text>
<text x="144.8" y="91">0.1%</text>
<text x="155" y="91">R0603</text>
<text x="167.7" y="91">0.1%</text>
<text x="210.9" y="96.1">50V</text>
<text x="210.9" y="98.6">C0603</text>
<text x="220.5" y="99.6" transform="rotate(-90 220.5 99.6)">2</text>
<text x="15.3" y="106.3">GND1</text>
<text x="28" y="106.3">GND1</text>
<text x="122" y="106.3">GND2</text>
<text x="205.8" y="108.8">GND2</text>
<text x="57.4" y="128.4">3V3_IN</text>
<text x="120.9" y="128.4">3V3_IN</text>
<text x="50.1" y="144.3">1</text>
<text x="50.1" y="146.8">2</text>
<text x="103.6" y="153.2" transform="rotate(-90 103.6 153.2)">8</text>
<text x="96.1" y="157">6</text>
<text x="111" y="159.5">7</text>
<text x="96.1" y="162.1">5</text>
<text x="134.7" y="162.1">R0603</text>
<text x="147.4" y="162.1">0.1%</text>
<text x="172.2" y="163.4" transform="rotate(-90 172.2 163.4)">1</text>
<text x="103.6" y="168.2" transform="rotate(-90 103.6 168.2)">4</text>
<text x="50.8" y="174.8">50V</text>
<text x="50.8" y="177.4">C0603</text>
<text x="63.5" y="177.4">R0603</text>
<text x="63.5" y="174.8">1%</text>
<text x="127" y="174.8">50V</text>
<text x="127" y="177.4">C0603</text>
<text x="160.1" y="174.8">50V</text>
<text x="160.1" y="177.4">C0603</text>
<text x="172.2" y="178.4" transform="rotate(-90 172.2 178.4)">2</text>
<text x="241.1" y="176.4">东莞野火电子技术有限公司</text>
<text x="241.1" y="178.9">https://yehuosm.tmall.com</text>
<text x="224.3" y="184.7">Title</text>
<text x="58.5" y="190.1">GND2</text>
<text x="122" y="190.1">GND2</text>
<text x="228.6" y="187.8">野火_无刷直流电机驱动模块_原理图</text>
<text x="223.8" y="192.1">Size</text>
<text x="225.8" y="194.9">A4</text>
<text x="231.7" y="192.1">Document Number</text>
<text x="241.1" y="195.2">总线电压检测隔离/温度检测</text>
<text x="280.5" y="192.1">Rev</text>
<text x="281" y="195.4">V1.0</text>
<text x="223.6" y="199.7">Date:</text>
<text x="230.7" y="199.7">Saturday, May 14, 2022</text>
<text x="264.2" y="199.7">Sheet</text>
<text x="271.8" y="199.7">7</text>
<text x="276.6" y="199.7">of</text>
<text x="281.2" y="199.7">11</text>
</g>
<g font-size="2.3" fill="#000080">
<text x="243.9" y="32.6">R49</text>
<text x="243.9" y="35.1">205R</text>
<text x="127" y="37.7">C26</text>
<text x="139.7" y="37.7">1uF</text>
<text x="221" y="40.2">U28</text>
<text x="33.1" y="45.3">R53</text>
<text x="33.1" y="47.8">18K/0.1%</text>
<text x="48.3" y="45.3">1uF</text>
<text x="49.1" y="42.8">C27</text>
<text x="61" y="45.3">0.1uF</text>
<text x="61.8" y="42.8">C75</text>
<text x="83.9" y="47.8">D23</text>
<text x="127" y="45.3">C76</text>
<text x="139.7" y="45.3">0.1uF</text>
<text x="221" y="42.8">AZ431LANTR</text>
<text x="83.9" y="50.4">SMAJ5.0CA</text>
<text x="106.7" y="52.9">PESD3V3L1BA</text>
<text x="109.3" y="50.4">ED10</text>
<text x="243.9" y="50.4">C28</text>
<text x="243.9" y="52.9">0.1uF</text>
<text x="33.1" y="60.5">R102</text>
<text x="33.1" y="63.1">18K/0.1%</text>
<text x="132.1" y="65.6">R51</text>
<text x="144.8" y="65.6">10K/0.1%R52</text>
<text x="167.7" y="65.6">10K/0.1%</text>
<text x="91.5" y="68.2">U27</text>
<text x="43.2" y="75.8">R103</text>
<text x="55.9" y="75.8">100R/0.1%</text>
<text x="157.5" y="73.2">GS8552-SR</text>
<text x="165.1" y="83.4">U8A</text>
<text x="185.5" y="78.3">R104</text>
<text x="198.2" y="78.3">100R/0.1%</text>
<text x="20.4" y="85.9">C29</text>
<text x="20.4" y="88.5">0.1uF</text>
<text x="33.1" y="85.9">R54</text>
<text x="33.1" y="88.5">1K/0.1%</text>
<text x="72.4" y="85.9">C30</text>
<text x="73.7" y="88.5">0.1uF</text>
<text x="132.1" y="88.5">R55</text>
<text x="144.8" y="88.5">10K/0.1%R56</text>
<text x="167.7" y="88.5">10K/0.1%</text>
<text x="91.5" y="91">NSI1311-DSWVR</text>
<text x="209.6" y="91">C31</text>
<text x="210.9" y="93.6">0.1uF</text>
<text x="223.6" y="93.6">ED1</text>
<text x="223.6" y="96.1">PESD3V3L1BA</text>
<text x="43.2" y="140.8">J5</text>
<text x="42.7" y="153">xh2p54-2p</text>
<text x="96.6" y="154.5">U8B</text>
<text x="106.7" y="154.5">GS8552-SR</text>
<text x="134.7" y="159.6">R101</text>
<text x="147.4" y="159.6">100R/0.1%</text>
<text x="49.6" y="169.8">C65</text>
<text x="50.8" y="172.3">0.1uF</text>
<text x="63.5" y="169.8">R90</text>
<text x="63.5" y="172.3">4.7K</text>
<text x="125.8" y="169.8">C35</text>
<text x="127" y="172.3">0.1uF</text>
<text x="158.8" y="169.8">C36</text>
<text x="160.1" y="172.3">0.1uF</text>
<text x="175.3" y="172.3">ED2</text>
<text x="172.8" y="174.8">PESD3V3L1BA</text>
</g>
<g font-size="2.3" fill="#f00">
<text x="234" y="79.8">Motor_VBUS_ADC</text>
<text x="255.6" y="79.8">[4]</text>
<text x="185.7" y="161.1">Temperature_ADC</text>
<text x="207.1" y="161.1">[4]</text>
</g>
<g font-size="2.3" fill="#00f">
<text x="104.2" y="156.8">V+</text>
<text x="104.2" y="164.5">V-</text>
</g>
<g font-size="2" fill="#004080">
<text x="92.8" y="72.1">VDD1</text>
<text x="92.8" y="77.2">VIN</text>
<text x="110.3" y="77.2">VOUTP</text>
<text x="112.1" y="72.1">VDD2</text>
<text x="92.8" y="82.3">SHTDN</text>
<text x="110.2" y="82.3">VOUTN</text>
<text x="92.8" y="87.4">GND1</text>
<text x="111.8" y="87.4">GND2</text>
<text x="45.8" y="145.8">1</text>
<text x="45.8" y="148.3">2</text>
</g>
</svg>
